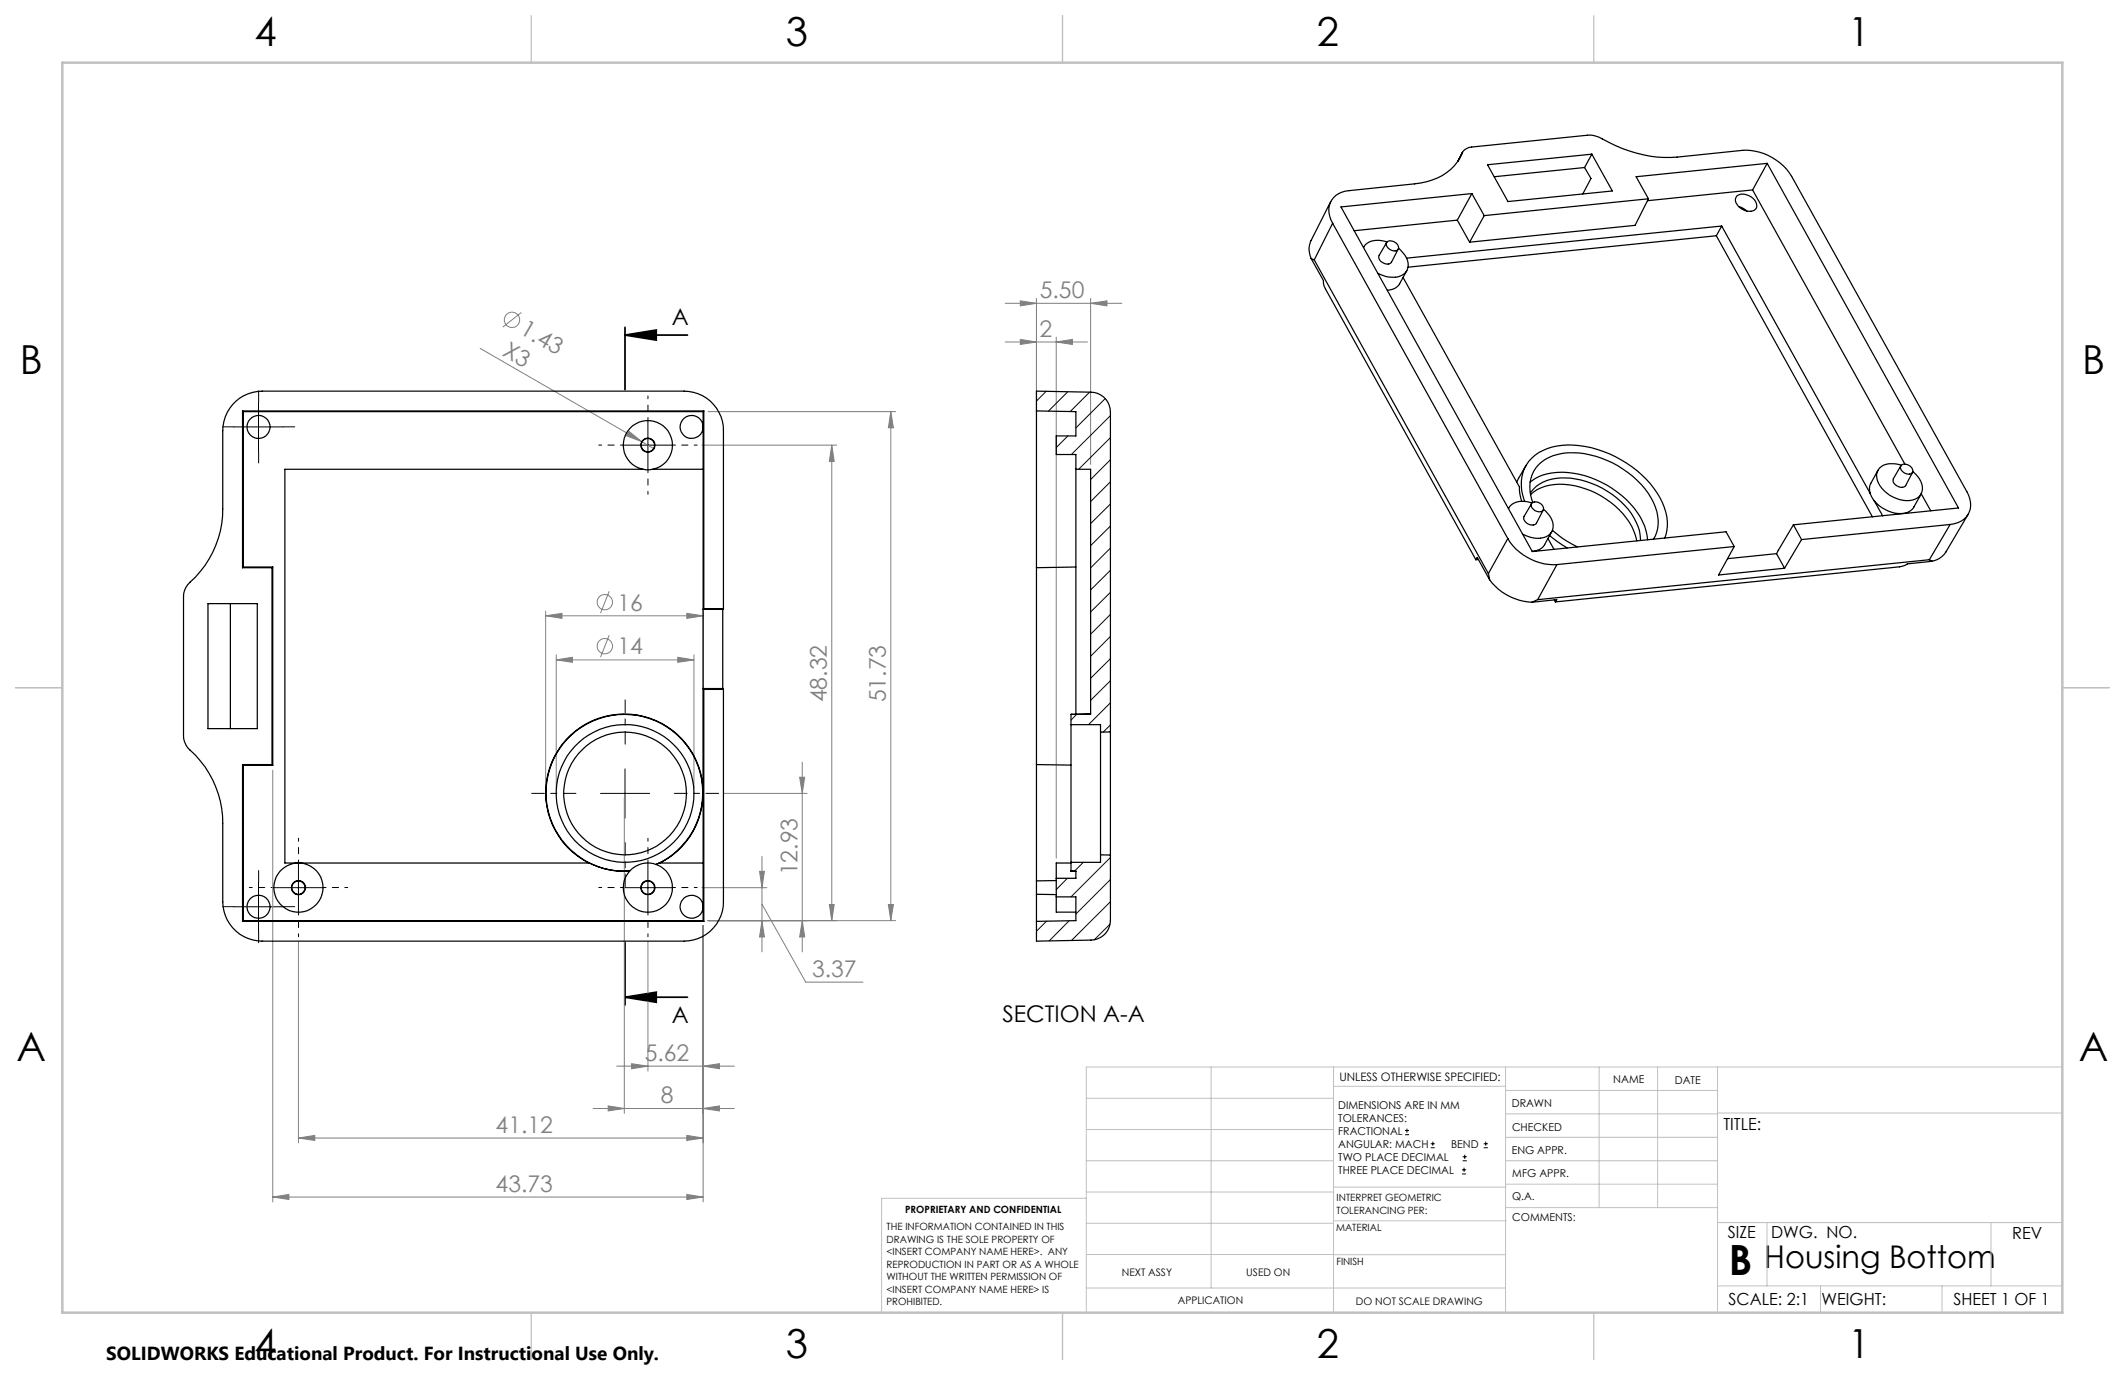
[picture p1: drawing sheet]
<svg xmlns="http://www.w3.org/2000/svg" width="432mm" height="279mm" viewBox="0 0 432 279" stroke-linecap="round" stroke-linejoin="round" font-family="sans-serif">
<g fill="none" stroke="#808080" stroke-width=".2">
<path d="M97.6 70.8l32.8 18.9M105.9 63.5l-3.7 3M204.3 69.5h16.7M204.3 61.6h23.7M207.3 69l3.3 .5-3.3 .5zM207.3 61.1l3.3 .5-3.3 .6zM210.6 60.6v23.4M214.6 69.5l3.3-.5v1zM214.6 68.5v105.9M221.6 61.6l3.3-.5v1.1zM221.6 60.6v33.8M127.8 87.7l2.6 2-3.1-1.2z"/>
<path d="M130.4 89.7l2.5 1.5M142.6 90.5h27.4M143.9 83.6h38.1M169 90.5v96.6M169 90.5l.5 3.3h-1zM181 83.6v103.5M181 83.6l.5 3.3h-1zM110.9 125.1l3.3-.5v1.1zM110.9 124.1v36M110.9 125.1h32M113 134.1l3.3-.5v1zM113 133.1v27.1"/>
<path d="M113 134.1h28M123.8 129.1l-1.8 4.4M123.8 120.2l-1.8 4.4M137.7 133.6l3.3 .5-3.3 .5zM139.6 124.6l3.3 .5-3.3 .6zM141 133.1v27.1M142.9 124.1v36M55.4 156.5v87.7M162.5 157.9h1l-.5 3.3zM163 154.9v38.5M126.9 162.1v64.1M147 161.2h17"/>
<path d="M154.3 177.1h1l-.5 3.3zM154.8 174v19.4M60.6 191.3v40.9M131.7 191.3v26.4M142.6 180.4h13.2M142.9 188.1v56.1M143.9 187.1h38.1M154.8 187.1l.5 3.3h-1zM154.8 183.7l8.9 15.9h11.7M163 187.1l.5 3.3h-1zM168.5 183.8h1l-.5 3.3zM180.5 183.8h1l-.5 3.3z"/>
<path d="M125.3 216.6h23.9M128.3 216.1l3.4 .5-3.4 .6zM142.9 216.6l3.3-.5v1.1zM60.6 231.2l3.4-.5v1zM60.6 231.2h82.3M120.5 225.2h28.7M123.6 224.7l3.3 .5-3.3 .5zM139.6 230.7l3.3 .5-3.3 .5zM142.9 225.2l3.3-.5v1zM55.4 243.2l3.3-.5v1zM55.4 243.2h87.5M139.6 242.7l3.3 .5-3.3 .5z"/>
<circle cx="104" cy="65" r="1.56"/>
<circle cx="122.9" cy="131.3" r="1.55"/>
<circle cx="122.9" cy="122.4" r="1.55"/>
</g>
<g fill="none" stroke="#000" stroke-width=".2">
<path d="M47.5 86.7h10M52.5 81.7v10.1M126.6 90.5h10M131.7 85.5v10M127 156.2v10M52.5 179.2v10.1M60.6 175.4v9.9M122 161.2h10M131.7 175.4v9.9M47.5 184.3h10M55.6 180.4h10.1M126.6 180.4h10"/>
<path d="M285.5 230.6h.8M285.5 229.7h.8M285.9 229.3v.9M290.7 233.2h.8M290.7 232.4h.8M291.1 232v.8M297.1 238.5h.8M297.1 237.7h.8M297.2 235.9h.9M297.2 235.1h.9M297.5 237.3v.8M297.6 234.6v.9"/>
<path d="M301.5 233.2h.8M301.5 232.4h.8M301.9 232v.8"/>
</g>
<path d="M127 68.1l6.3-1v2zM127 68.1h12.7M127 66.5v12.7M127 191.5v12.7M127 202.6l6.3-1v2.1zM127 202.6h12.7" fill="none" stroke="#000" stroke-width=".35"/>
<path d="M126.7 90.4h-5M131.7 85.4v-5M131.7 95.4v5M136.7 90.4h5M60.7 175.3v-5M131.7 175.3v-5M55.7 180.3h-5M60.7 185.3v5M65.7 180.3h5M126.7 180.3h-5M131.7 185.3v5M136.7 180.3h5" fill="none" stroke="#000" stroke-width=".2" stroke-dasharray="15.2 1.3 1.3 1.3" stroke-dashoffset="14.6"/>
<path d="M127 151.2v-9M117 161.2h-9M127 171.2v9M137 161.2h9" fill="none" stroke="#000" stroke-width=".2" stroke-dasharray="15.2 1.3 1.3 1.3" stroke-dashoffset="12.6"/>
<path d="M47.6 86.7h-2.4M52.6 81.7v-2.3M52.6 91.7v2.4M57.6 86.7h2.3M52.6 179.2v-2.3M47.6 184.2h-2.4M52.6 189.2v2.4M57.6 184.2h2.3" fill="none" stroke="#000" stroke-width=".2" stroke-dasharray="15.2 1.3 1.3 1.3"/>
<g fill="none" stroke="#c0c0c0" stroke-width=".2">
<path d="M246.1 216.8v44.9M271 216.8v49.9M305.9 216.8v49.9M324.9 216.8v28.6M336.8 216.8v28.6M349 216.8v49.9M419.1 216.8h-198.4v49.9M220.7 235.9h50.3M220.7 229.5h50.3M220.7 223.2h50.3M271 220.7h34.9M305.9 231.1h43.1"/>
<path d="M305.9 226.3h43.1M305.9 221.6h43.1M305.9 235.9h43.1M349 226.2h70.1M220.7 248.6h50.3M220.7 242.2h50.3M220.7 254.9h50.3M220.7 243.5h-41.6v23.2M271 255h34.9M271 248.1h35M271 241.2h35M305.9 240.6h43.1"/>
<path d="M306 245.4h43M349 248.4h70.1M359.1 248.4v12.9M404.6 248.4v12.9M220.7 261.7h85.2M349 261.3h70.1M369.9 261.3v5.4M394.6 261.3v5.4"/>
</g>
<path d="M108 3.2v9.5M215.9 3.2v9.5M323.8 3.2v9.5M3.1 139.7h9.6M419.1 139.7h9.5M108 266.7v9.6M215.9 266.7v9.6M323.8 266.7v9.6" fill="none" stroke="#c0c0c0" stroke-width=".25"/>
<path d="M12.7 12.7h406.4v254h-406.4z" fill="none" stroke="#c0c0c0" stroke-width=".5"/>
<path d="M127 68.1l6.3-1v2zM127 202.6l6.3-1v2.1z" fill="#000"/>
<g fill="#808080">
<path d="M127.8 87.7l2.6 2-3.1-1.2z"/>
<path d="M142.9 225.2l3.3-.5v1zM123.6 224.7l3.3 .5-3.3 .5zM142.9 216.6l3.3-.5v1.1zM128.3 216.1l3.4 .5-3.4 .6zM139.6 230.7l3.3 .5-3.3 .5zM60.6 231.2l3.4-.5v1zM139.6 242.7l3.3 .5-3.3 .5zM55.4 243.2l3.3-.5v1z"/>
<path d="M113 134.1l3.3-.5v1zM137.7 133.6l3.3 .5-3.3 .5zM154.8 187.1l.5 3.3h-1zM154.3 177.1h1l-.5 3.3zM207.3 69l3.3 .5-3.3 .5zM214.6 69.5l3.3-.5v1z"/>
<path d="M221.6 61.6l3.3-.5v1.1zM207.3 61.1l3.3 .5-3.3 .6z"/>
<path d="M139.6 124.6l3.3 .5-3.3 .6zM110.9 125.1l3.3-.5v1.1z"/>
<path d="M163 187.1l.5 3.3h-1zM162.5 157.9h1l-.5 3.3zM168.5 183.8h1l-.5 3.3zM169 90.5l.5 3.3h-1zM180.5 183.8h1l-.5 3.3zM181 83.6l.5 3.3h-1z"/>
</g>
<g fill="none" stroke="#000" stroke-width=".25">
<path d="M297.1 31.1a2.14 2.14 0 0 1 1.9-1.2l23.5-2.4a7 7 0 0 1 4.4 1.4 25.8 25.8 0 0 0 13.9 3l13.3-1.3a11.1 11.1 0 0 1 10 5.2l35.6 64.1a4.2 4.2 0 0 1 .3 4.4 4.2 4.2 0 0 1-3.7 2.3M297.1 31.1a10.5 10.5 0 0 1-8.4 6.1l-14.5 1.5a4.1 4.1 0 0 0-3.8 2.3 4.1 4.1 0 0 0 .4 4.4M297.1 31.1l-.8 1.6M297.2 30.9l-1 1.9M299.1 39.3l-26.6 2.8 38.9 70 39.3-4 1.7 3M299.1 39.3l2.5 4.5M299.1 39.3l-3 5.4M302.3 33.5l21.2-2.2 4.1 7.5-21.2 2.2zM322 34l-18.4 1.9M322 34l1.3 2.3-1.7 3.1M323.5 31.3l-1.5 2.7M353 39.8a2.73 2.73 0 0 1 3.9 2.4 2.18 2.18 0 0 1-3.3 0 1.65 1.65 0 0 1-.6-2.4z"/>
<path d="M356.1 38.6l-21.3 2.2M356.1 38.6l31 55.7M359.1 33.2l38.9 70-33.6 3.4M359.1 33.2l-26.6 2.7 2.5 4.5M359.1 33.2l-3 5.4M266.4 52.5l2.5 4.5a2.65 2.65 0 0 0 .4 1.7l30.6 55M266.4 52.5l.7 .3M267.1 52.8l35.3 63.8M270.4 41l-4 7.9a4.1 4.1 0 0 0 0 3.6M270.8 45.4l35.6 64M270.8 45.4l-3.7 7.4M281.8 49.3l-1.6 2.6a1.55 1.55 0 0 0 .8 1.5 1.55 1.55 0 0 0 1.6 0l1.5-2.8"/>
<path d="M281.8 49.2a3.7 3.7 0 0 0-4.7 1.1v-.1M281.8 49.2a1.56 1.56 0 0 1 2.4 1.4 1.46 1.46 0 0 1-2.5-.7v-.5zM284.2 50.4a4.1 4.1 0 0 1 1.8 4.2 3.2 3.2 0 0 1-3.8 1.7l-2.2-.8M285.1 56.4l23.7 42.6 .1 1.5 .3 1.4M285.9 55l-1.5 2.6a2.84 2.84 0 0 1-2.5 1.4M296.1 44.7l-20.9 2.2M296.1 44.7l2.5 4.5M301.6 43.8l-3 5.4M335 40.4l-33.4 3.4M335 40.4l-2.8 5.4-33.6 3.4M348.8 47.9l-62.7 6.4M348.8 47.9l31.7 57.1"/>
<path d="M349.8 45.9l-64 6.6M349.8 45.9l30.2 54.4M349.8 45.9l-1 2M353.3 42l1 .4 .7 .5M49.3 83.5l.1 .1M49.3 83.5h93.7M49.3 83.5v31.9M49.4 83.6h93.5M49.4 83.6v31.6M130.6 95.4h-72.7v80h61.9a15.4 15.4 0 0 0 8.2 1.6 15.9 15.9 0 0 1-16.2-21.2 15.9 15.9 0 0 1 25.8-6.4 15.9 15.9 0 0 1-4.3 26.2M132.6 95.4h10.3M142.9 86.7v.1"/>
<path d="M142.9 86.7a2.35 2.35 0 0 0-3.6-2 2.35 2.35 0 0 0 0 4.1 2.35 2.35 0 0 0 3.6-2M142.9 83.6v3.1M142.9 86.8v97.4M143 83.5l-.1 .1M143 83.5v40.2M210.6 83.5l8 .1v5h-4v3.8h4v52.7M218.6 95.4h3v49.7M310.1 94.6l-1.9 3.4M310.9 98a10.8 10.8 0 0 1 8.9-1.8 19.5 19.5 0 0 1 14 9.8 10.2 10.2 0 0 1 1 3.7M381.6 95.6l-1.5 2.6a2.55 2.55 0 0 0-.1 2.1M386.3 94.7l-1.6 2.6a1.6 1.6 0 0 0 .8 1.5 1.6 1.6 0 0 0 1.6 0l1.5-2.8M386.3 94.5a4.3 4.3 0 0 0-4.4 .6 3.1 3.1 0 0 0 .5 4.1 6.6 6.6 0 0 0 6.8 2.2 2.63 2.63 0 0 0 .8-4.1l-1.3-1.5"/>
<path d="M386.3 94.5a1.56 1.56 0 0 1 2.4 1.4 1.46 1.46 0 0 1-2.5-.6v-.3zM49.3 115.4h6M49.4 115.2l-.1 .2M49.4 115.2h6M55.3 115.4v40M55.4 115.2l-.1 .2M55.4 115.2v40.3M218.6 115.2l-8 .2M299.9 113.7l.3-.4 2.5 4.5M300.4 113.7h-.5M302.4 116.6l.3 1.2M302.7 117.8a11.4 11.4 0 0 0 8.6 4.6"/>
<path d="M306.4 109.4a11.2 11.2 0 0 0 10 5.3M306.4 109.4l-4 7.2M309.8 101.9a7.7 7.7 0 0 1 4.6-10.7 18.6 18.6 0 0 1 15 2.2 18.5 18.5 0 0 1 9.1 10.7 8.2 8.2 0 0 1-.2 5.2M311 100.2a7.6 7.6 0 0 1 7.1-3.1 17.4 17.4 0 0 1 13.9 8.1 8.1 8.1 0 0 1 1.3 4.6M311 100.5a9.1 9.1 0 0 1 7.9-2 17.3 17.3 0 0 1 13.1 9.3l.6 2.1M311.2 102.3l-1.5 2.6a1.58 1.58 0 0 0 .7 1.6 1.58 1.58 0 0 0 1.7 0l1.5-2.9M311.3 102.2a3.9 3.9 0 0 0-4.7 1l-.1 .1 .1-.1M311.3 102.2a1.56 1.56 0 0 1 2.3 1.4 1.47 1.47 0 0 1-2.4-.6l-.1-.3zM311.5 102.1a6.9 6.9 0 0 1 5.1-9.8 18 18 0 0 1 14.2 3.7 14 14 0 0 1 6.1 9.7 6.3 6.3 0 0 1-.9 3.8M313.7 103.5a3.9 3.9 0 0 1 1.6 4.6 3.8 3.8 0 0 1-4.3 1.1l-1.6-.7M314.5 109.5l1.3 2.1M314.9 108.8l3.6 2.5"/>
<path d="M315.3 108l-1.4 2.7a2.81 2.81 0 0 1-2.5 1.3M315.5 107.7l.1 .2a19.7 19.7 0 0 0 4.9 3.2M316.4 114.7l-3.9 7.1M352.4 111.1l-36 3.6M352.4 111.1l-3.2 5.7 13.4-1.3M361 112.5l1.6 3M361 112.5l-10 1M364.4 106.6l1.7 3M364.4 106.6l-3.4 5.9M366.1 109.6l-3.5 5.9M380 100.3l.9 1.5M380.9 101.8l1.7 3"/>
<path d="M390.4 100.4l-1.5 2.6a3.3 3.3 0 0 1-3.8 1.3l-2-.8a6.4 6.4 0 0 1-2.2-1.7M390.4 100.3l1.9 3.5M392 113.7l.6 .4M392 113.7l-79.5 8.1M392.6 114.1l-5 .5-.5 .3-1.1 .3-69.9 7.1M396.3 106.6l-30.2 3M396.3 106.6l-4.3 7.1M399.9 104.5l-4.5 7.8a4.3 4.3 0 0 1-2.8 1.8M42.3 122.7h10v25.4h-10zM46.8 122.7v25.4M142.9 123.8h.1M142.9 139.9l.1 .2"/>
<path d="M142.9 123.8h4M142.9 139.9h4M143 123.7l-.1 .1M143 123.7h4M146.9 139.9l.1 .2M146.9 123.8v16.1M147 123.7v-36.2a8 8 0 0 0-8-8h-85.7a8 8 0 0 0-8 8v15.9a20.3 20.3 0 0 1-7.2 15.4 3.9 3.9 0 0 0-.8 2.5v28.1a4 4 0 0 0 1.3 3 19.9 19.9 0 0 1 6.7 14.9v15.9a8 8 0 0 0 8 8h85.7a8 8 0 0 0 8-8v-43.1M147 123.7l-.1 .1M312.5 121.8l-1.2 .6M315.8 121.9l.3 .4M316.1 122.3l.2-.5-5 .6M49.3 155.4v31.8"/>
<path d="M49.3 155.4h6M49.3 155.4l.1 .1M49.4 155.5v31.6M49.4 155.5h6M55.3 155.4l.1 .1M143 140.1v47.1M143 140.1h4M210.6 155.4l7 .1M217.6 147.2v28M217.6 145.2h.1M217.6 145.2v2M217.6 147.2h6v1.6"/>
<path d="M221.6 145.1l-4 .1M223.6 148.8v24.9M225.6 148.7v25M225.6 148.7v-65a4 4 0 0 0-3.9-4l-11.1-.2v99.5M225.6 148.7l-2 .1M119.6 175.4a16 16 0 0 1-5.2-24.4 16 16 0 0 1 24.9 0 16 16 0 0 1-5.2 24.4M142.9 175.4h-8.9l-.7 .2M210.6 179v2.7M214.6 178.9l-4 .1M214.6 178.5v3.7M217.6 177h.1M217.6 175.4h-3v3.1"/>
<path d="M217.6 177h1v1.5h-4M217.6 175.2v1.8M223.6 173.7h2M223.6 173.7v1.5h-6M225.6 173.7v13.3a4 4 0 0 1-3.9 4l-11.1 .2v-9.5M49.3 187.2h93.7M49.4 187.1l-.1 .1M49.4 187.1h93.5M142.9 184.2v.1M142.9 184.2a2.35 2.35 0 0 0-3.6-2 2.35 2.35 0 0 0 0 4.1 2.35 2.35 0 0 0 3.6-2M142.9 187.1l.1 .1M142.9 184.3v2.8"/>
<path d="M210.6 181.7l4 .1M214.6 182.2v3.1h4M214.6 182.2h4v4.9l-8 .1"/>
<circle cx="52.5" cy="86.8" r="2.35"/>
<circle cx="131.6" cy="90.5" r="1.43"/>
<circle cx="131.6" cy="90.5" r="1.36"/>
<circle cx="131.6" cy="90.5" r="5"/>
<circle cx="127" cy="161.2" r="14"/>
<circle cx="127" cy="161.2" r="12.5"/>
<circle cx="52.5" cy="184.3" r="2.35"/>
<circle cx="60.7" cy="180.4" r="5"/>
<circle cx="60.7" cy="180.4" r="1.36"/>
<circle cx="60.7" cy="180.4" r="1.43"/>
<circle cx="131.6" cy="180.4" r="1.36"/>
<circle cx="131.6" cy="180.4" r="5"/>
<circle cx="131.6" cy="180.4" r="1.42"/>
</g>
<g fill="none" stroke="#000" stroke-width=".2">
<path d="M212.6 79.5l-2 2M217 79.6l-4 3.9M221.4 79.7l-3.9 3.9M217 88.6l-2.4 2.3M224.6 81l-6 6M225.6 84.5l-7.9 7.9M225.6 88.9l-6.4 6.5M225.6 93.4l-4 4M225.6 97.9l-4 4M225.6 102.4l-4 4M225.6 106.9l-4 4M225.6 111.4l-4 4"/>
<path d="M225.6 115.9l-4 4M225.6 120.4l-4 4M225.6 124.8l-4 4.1M225.6 129.3l-4 4.1M225.6 133.8l-4 4M225.6 138.3l-4 4M218.8 145.1l-1.2 1.2M225.6 142.8l-4.4 4.4M225.6 147.3l-1.4 1.5M216.9 178.5l-2.3 2.3M220.1 175.2l-1.8 1.8M225.6 174.2l-8 8"/>
<path d="M225.6 178.7l-7 7M212.7 187.2l-2.1 2M217.2 187.1l-4 4.1M225.6 187.8l-3.2 3.2M225.6 183.2l-7.9 7.9"/>
</g>
<text font-size="8.5" x="351.3" y="259">B</text>
<g font-size="8.1">
<text x="51.7" y="9.3">4</text>
<text x="159.7" y="9.3">3</text>
<text x="267.6" y="9.3">2</text>
<text x="375.6" y="9.3">1</text>
<text x="4" y="76">B</text>
<text x="423.1" y="76">B</text>
<text x="3.3" y="215.7">A</text>
<text x="422.4" y="215.7">A</text>
<text x="51.7" y="276">4</text>
<text x="159.7" y="276">3</text>
<text x="267.6" y="276">2</text>
<text x="375.6" y="276">1</text>
</g>
<text font-size="6.3" x="358.5" y="257.6">Housing Bottom</text>
<g font-size="4.7">
<text x="136.5" y="66">A</text>
<text x="136.5" y="208">A</text>
<text x="203.7" y="207.6">SECTION A-A</text>
</g>
<g font-size="4.7" fill="#808080">
<text x="211.3" y="60.6">5.50</text>
<text x="105.4" y="67.7" transform="rotate(30 105.4 67.7)">1.43</text>
<text x="211.2" y="68.5">2</text>
<text x="101.9" y="72.2" transform="rotate(30 101.9 72.2)">X3</text>
<text x="125.5" y="124.1">16</text>
<text x="125.5" y="133">14</text>
<text x="168" y="142.7" transform="rotate(-90 168 142.7)">48.32</text>
<text x="180" y="142.7" transform="rotate(-90 180 142.7)">51.73</text>
<text x="162" y="177.9" transform="rotate(-90 162 177.9)">12.93</text>
<text x="165" y="198.5">3.37</text>
<text x="131" y="215.6">5.62</text>
<text x="134.3" y="224.2">8</text>
<text x="100.7" y="230.2">41.12</text>
<text x="100.7" y="242.2">43.73</text>
</g>
<text font-size="3.8" x="21.6" y="276.3">SOLIDWORKS Educational Product. For Instructional Use Only.</text>
<g font-size="3.4">
<text x="350.2" y="229.5">TITLE:</text>
<text x="351.1" y="251.6">SIZE</text>
<text x="359.9" y="251.6">DWG. NO.</text>
<text x="408.9" y="251.7">REV</text>
<text x="351.2" y="265.2">SCALE: 2:1</text>
<text x="370.1" y="265.3">WEIGHT:</text>
<text x="396.9" y="265.2">SHEET 1 OF 1</text>
</g>
<text font-size="2.4" x="272.2" y="219.7">UNLESS OTHERWISE SPECIFIED:</text>
<g font-size="2.2">
<text x="327.8" y="220.1">NAME</text>
<text x="340.3" y="220.2">DATE</text>
<text x="271.9" y="225.3">DIMENSIONS ARE IN MM</text>
<text x="271.9" y="227.9">TOLERANCES:</text>
<text x="307.2" y="224.9">DRAWN</text>
<text x="271.9" y="230.6">FRACTIONAL</text>
<text x="271.9" y="233.2">ANGULAR: MACH</text>
<text x="294.9" y="233.2">BEND</text>
<text x="307.3" y="229.8">CHECKED</text>
<text x="271.9" y="235.9">TWO PLACE DECIMAL</text>
<text x="271.9" y="238.5">THREE PLACE DECIMAL</text>
<text x="307.2" y="234.5">ENG APPR.</text>
<text x="307.3" y="239.2">MFG APPR.</text>
<text x="307.3" y="243.9">Q.A.</text>
<text x="307.3" y="248.1">COMMENTS:</text>
</g>
<g font-size="2.1">
<text x="227.9" y="259.2">NEXT ASSY</text>
<text x="253.3" y="259.2">USED ON</text>
<text x="239.3" y="265">APPLICATION</text>
<text x="275.5" y="265.1">DO NOT SCALE DRAWING</text>
</g>
<g font-size="2">
<text x="271.6" y="244.1">INTERPRET GEOMETRIC</text>
<text x="180.2" y="250">THE INFORMATION CONTAINED IN THIS</text>
<text x="183.9" y="246.4">PROPRIETARY AND CONFIDENTIAL</text>
<text x="271.5" y="250.2">MATERIAL</text>
<text x="271.6" y="246.6">TOLERANCING PER:</text>
<text x="180.2" y="252.5">DRAWING IS THE SOLE PROPERTY OF</text>
<text x="180.2" y="255.1">&lt;INSERT COMPANY NAME HERE&gt;. ANY</text>
<text x="180.2" y="257.6">REPRODUCTION IN PART OR AS A WHOLE</text>
<text x="271.5" y="257">FINISH</text>
<text x="180.2" y="260.1">WITHOUT THE WRITTEN PERMISSION OF</text>
<text x="180.2" y="262.6">&lt;INSERT COMPANY NAME HERE&gt; IS</text>
<text x="180.2" y="265.2">PROHIBITED.</text>
</g>
</svg>
